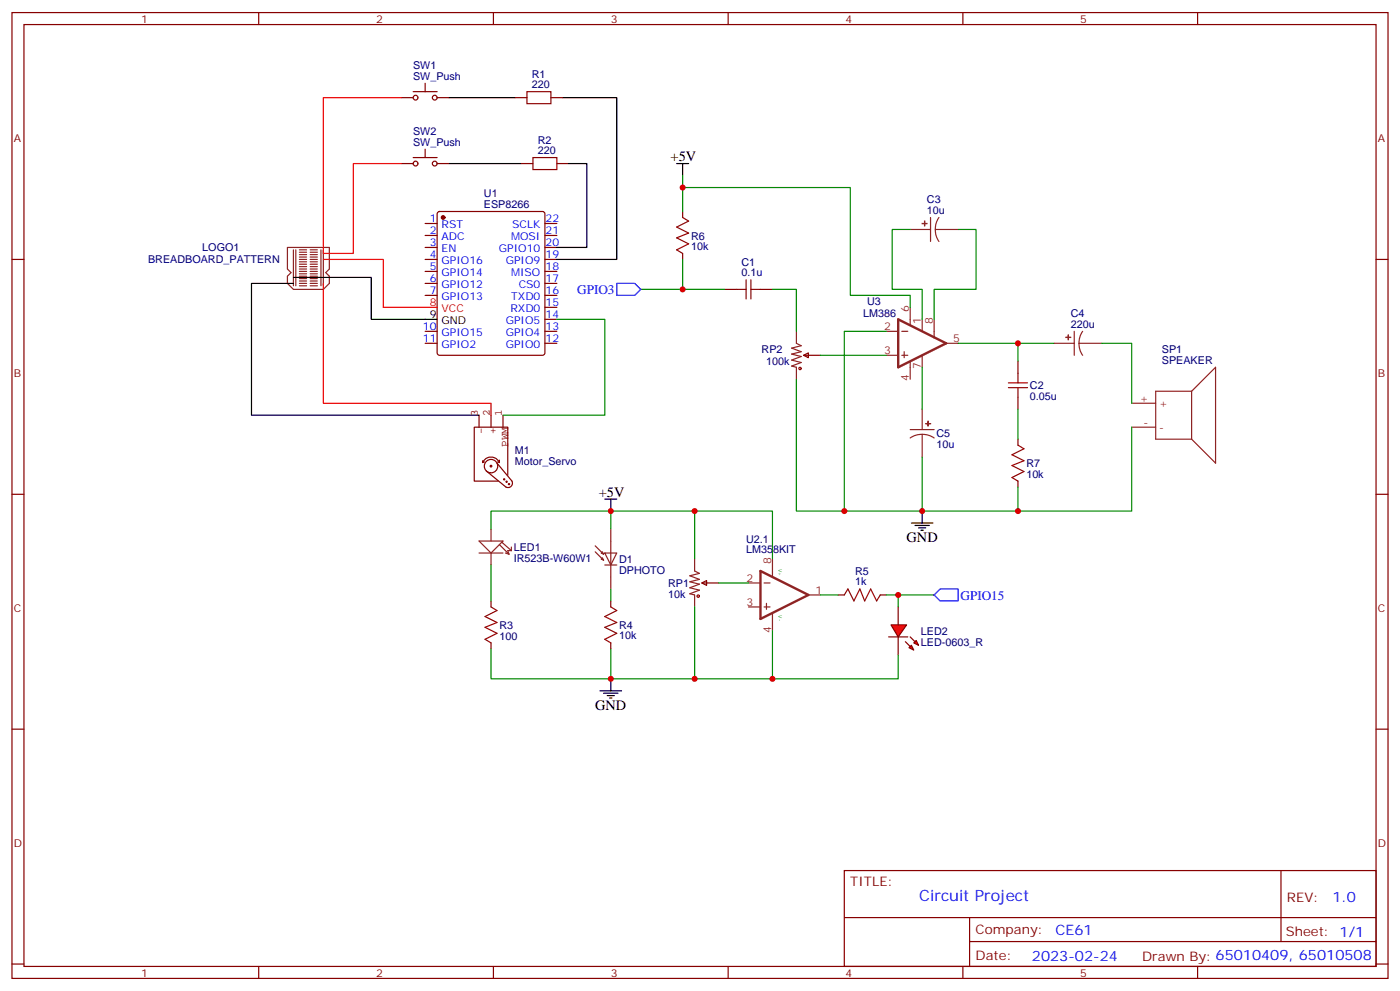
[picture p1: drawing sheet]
<svg xmlns="http://www.w3.org/2000/svg" width="412mm" height="292mm" viewBox="0 0 412 292" stroke-linecap="round" stroke-linejoin="round" font-family="sans-serif">
<g fill="none" stroke="#870000" stroke-width=".35">
<path d="M3.5 3.7h405.4v284.3h-405.4zM7.1 7.2h398.2v277.3h-398.2zM76.2 3.7v3.5M145.3 3.7v3.5M214.5 3.7v3.5M283.6 3.7v3.5M352.8 3.7v3.5M151.7 28.8h3.5M162.3 28.8h3.5M153.5 48.2h3.5M164 48.2h3.6M3.5 76.4h3.6"/>
<path d="M125.2 76.4h3.6M125.2 65.8h3.6M125.2 69.3h3.6M125.2 72.8h3.6M125.2 79.9h3.6M129 62.5l.5-.2h30.3l.5 .2 .2 .5v40.9l-.2 .5-.5 .2h-30.3l-.5-.2-.2-.5v-40.9zM160.5 76.4h3.5M160.5 65.8h3.5M160.5 69.3h3.5M160.5 72.8h3.5M160.5 79.9h3.5M405.3 76.4h3.6"/>
<path d="M125.2 83.4h3.6M125.2 87h3.6M125.2 97.5h3.6M160.5 83.4h3.5M160.5 87h3.5M160.5 97.5h3.5M160.5 94h3.5M160.5 90.5h3.5M125.2 101.1h3.6M160.5 101.1h3.5M3.5 145.5h3.6M405.3 145.5h3.6"/>
<path d="M144.6 176.9v1.8M179.9 176.9v1.8M206.7 171.6l1.4-.7v1.4zM206.7 171.6h5M246.9 175.2h1.8M259.3 175.2h1.8M144.6 189.3v1.7M179.9 189.3v1.7M3.5 214.7h3.6M405.3 214.7h3.6M248.7 256.3h156.6v28.2h-156.6zM377.3 256.3v20.9"/>
<path d="M248.7 270.1h156.5M285.6 277.2h119.6M285.6 270.1v14.2M3.5 283.8h3.6M76.2 284.5v3.5M145.3 284.5v3.5M214.5 284.5v3.5M283.6 284.5v3.5M352.8 284.5v3.5M405.3 283.8h3.6"/>
</g>
<circle cx="130.5" cy="64" r=".53" fill="#870000" stroke="#870000" stroke-width=".35"/>
<path d="M118.2 28.8h-23v45.8h8.9v-26.4h14.1M95.2 76.4h17.7v14.1h15.9M95.2 83.4v35.3h49.4v3.5" fill="none" stroke="#f00" stroke-width=".35"/>
<path d="M132.3 28.8h19.4M165.8 28.8h15.9v47.6h-17.7M132.3 48.2h21.2M167.6 48.2h5.3v24.6h-8.9M86.4 83.4h-12.3v38.8h67M86.4 81.7h23v12.3h19.4" fill="none" stroke="#000" stroke-width=".35"/>
<g fill="none" stroke="#850000" stroke-width=".35">
<path d="M118.2 28.8h3.5M121.7 27h7.1M123.1 28.8a.71 .71 0 0 0-1-.7 .71 .71 0 0 0-.1 1.2 .71 .71 0 0 0 1.1-.4M125.2 24.5v2.5M132.3 28.8h-3.5a.71 .71 0 0 0-1.1-.7 .71 .71 0 0 0-.1 1.2 .71 .71 0 0 0 1.2-.4M118.2 48.2h3.5M121.7 46.4h7.1M123.1 48.2a.71 .71 0 0 0-1-.7 .71 .71 0 0 0-.1 1.2 .71 .71 0 0 0 1.1-.4M125.2 43.9v2.5M132.3 48.2h-3.5a.71 .71 0 0 0-1.1-.7 .71 .71 0 0 0-.1 1.2 .71 .71 0 0 0 1.2-.4M141.1 122.2v3.6M142.2 135.6v.6"/>
<path d="M142.7 136l-.5 .2M144.5 139.2a1.98 1.98 0 0 1-1.5-3 1.98 1.98 0 0 1 3.4 .1 1.98 1.98 0 0 1-1.8 2.9M144.5 137.4l.1-.4 .3 .2-.3 .3M144.6 122.2v3.6M146.4 136.3l4.4 5.3a1.31 1.31 0 0 1-.2 1.6 1.31 1.31 0 0 1-1.5 .2l-5.9-4.8M146.6 136l.5 .2M147.1 136.2a2.68 2.68 0 0 0-2.5-1.7 2.68 2.68 0 0 0-2.4 1.7M147.1 135.5v.7M148.2 122.2v3.6M149.6 139.9v-14.1h-9.9v15.8h7.1M148.4 141.2l.1-.3 .2 .2-.2 .2M149.1 142l.1-.4 .2 .2-.2 .2"/>
<path d="M149.8 142.7l.1-.4 .2 .2-.2 .2"/>
</g>
<g fill="none" stroke="#a10000" stroke-width=".35">
<path d="M155.2 27h7.1v3.5h-7.1zM157 46.4h7v3.5h-7zM144.6 178.7l1.8 1-3.5 1.8 3.5 1.8-3.5 1.4 3.5 1.7-3.5 1.8 1.7 1.1M179.9 178.7l1.8 1-3.5 1.8 3.5 1.8-3.5 1.4 3.5 1.7-3.5 1.8 1.7 1.1M248.7 175.2l1.1-1.8 1.7 3.5 1.8-3.5 1.4 3.5 1.8-3.5 1.7 3.5 1.1-1.7"/>
<circle cx="205.7" cy="175.5" r=".35"/>
</g>
<path d="M164 94h14.2v28.2h-30" fill="none" stroke="#008700" stroke-width=".35"/>
<g fill="none" stroke="#8c2424" stroke-width=".35">
<path d="M84.7 72.8h12.3v6.4l-1 1.1 1 1v2.1l-1.8 1.8h-8.8l-1.7-1.8v-2.1l1-1-1-1.1zM86.4 73.6v10.5M87.1 73.6v10.5M88.2 73.6h2.1M88.2 74.3h2.1M88.2 75h2.1M88.2 75.7h2.1M88.2 76.4h2.1M88.2 77.1h2.1M88.2 77.8h2.1M88.2 78.5h2.1M88.2 79.2h2.1"/>
<path d="M88.2 79.9h2.1M91.4 73.6h2.1M91.4 74.3h2.1M91.4 75h2.1M91.4 75.7h2.1M91.4 76.4h2.1M91.4 77.1h2.1M91.4 77.8h2.1M91.4 78.5h2.1M91.4 79.2h2.1M91.4 79.9h2.1M94.5 73.6v10.5"/>
<path d="M95.2 73.6v10.5M88.2 80.6h2.1M88.2 81.3h2.1M88.2 82h2.1M88.2 82.7h2.1M88.2 83.4h2.1M88.2 84.1h2.1M91.4 80.6h2.1M91.4 81.3h2.1M91.4 82h2.1M91.4 82.7h2.1M91.4 83.4h2.1"/>
<path d="M91.4 84.1h2.1M141.1 159.3h7.1l-3.6 3.5zM144.6 155.8v3.5M147.8 159.6l2.8 2.5M179.9 155.8v17.6M141.1 162.8h7.1M144.6 162.8v3.5M147.1 160.3l2.8 2.9M148.9 162.8l1 .4M150.6 161v1.1M150.6 162.1h-1l.3 1.1M175.3 162.5l2.5 2.4"/>
<path d="M175.3 160.7l2.5 2.5M178.2 162.8h3.5l-1.8 3.5zM178.2 166.3h3.5M204.6 164.6v3.5l1.4 .7-2.8 .7 2.8 1.1-2.8 .7 2.8 .7-2.8 1 2.8 .7-2.8 1.1 1.4 .4v3.5"/>
</g>
<g fill="#8c2424" stroke="#8c2424" stroke-width=".35">
<path d="M177.1 164.6l.3-.4 .4 .7z"/>
<path d="M177.1 162.8l.3-.3 .4 .7z"/>
</g>
<g fill="#f00" stroke="#870000" stroke-width=".35">
<path d="M262.5 184h4.6l-2.5 3.5z"/>
<path d="M261.8 187.5h5.6z"/>
</g>
<g fill="#870000" stroke="#870000" stroke-width=".35">
<path d="M268.1 187.5l1.4 1.4z"/>
<path d="M266.7 188.9l1.4 1.4z"/>
</g>
<g fill="#f00" stroke="#870000" stroke-width=".35">
<path d="M269.2 189.3l.7-.7 .7 1.4z"/>
<path d="M268.5 190l.7 1.4-1.4-.7z"/>
</g>
<path d="M201.1 62.3v1.7M201.1 74.6v1.8M213.4 85.2h3.6M224 85.2h3.5M236.7 104.6l1.4-.7v1.4zM236.7 104.6h5M299.9 106.4v3.5M299.9 116.9v3.6M299.9 129.3v1.8M299.9 141.6v1.8M264.6 178.7v5.3M264.6 187.5v5.3" fill="none" stroke="#870000" stroke-width=".35"/>
<g fill="none" stroke="#008700" stroke-width=".35">
<path d="M201.1 55.2h49.4v31.8h17.6v3.5M201.1 51.7v10.6M201.1 76.4v8.8h12.3M268.1 67.6h-5.3v17.6h8.8v8.8M282.2 67.6h5.3v17.6h-12.3v8.8M188.7 85.2h12.4M227.5 85.2h7.1v12.3M261.1 97.5h-12.4v53M234.6 111.7v38.8h37M241.7 104.6h19.4M271.6 108.1v12.4M282.2 101.1h28.2"/>
<path d="M299.9 101.1v5.3M324.6 101.1h8.8v17.6M271.6 134.6v15.9h28.3M299.9 120.5v8.8M333.4 125.8v24.7h-33.5v-7.1M144.6 155.8v-5.3h35.3v5.3M179.9 150.5h24.7v14.1M204.6 150.5h22.9v14.1M144.6 166.3v10.6M179.9 173.4v3.5M204.6 178.7v21.1M211.7 171.6h8.8"/>
<path d="M241.7 175.2h5.2M261.1 175.2h3.5v3.5M264.6 175.2h10.6M144.6 191v8.8h35.3v-8.8M227.5 185.7v14.1h-47.6M264.6 192.8v7h-37.1"/>
</g>
<g fill="none" stroke="#8c2424" stroke-width=".35">
<path d="M268.1 67.6h6M274.1 64v7.1M275.5 67.6l.3 1.8 .8 1.7M275.5 67.6h6.7M276.6 64l-.8 1.7-.3 1.9M234.6 97.5v3.6l1.4 .7-2.8 .7 2.8 1-2.8 .7 2.8 .8-2.8 1 2.8 .7-2.8 1.1 1.4 .3v3.6M261.1 97.5h3.5M265.6 97.5h1.8M268.1 90.5v5.3M271.6 94v3.5M275.2 94v5.3M316.4 97.5v7.1"/>
<path d="M318.9 97.5l-.8 1.7-.2 1.9M261.1 104.6h3.5M265.6 104.6h1.8M266.3 103.5v1.8M268.1 106.4v5.3M271.6 104.6v3.5M278.7 101.1h3.5M310.4 101.1h6M317.9 101.1l.2 1.8 .8 1.7M317.9 101.1h6.7M333.4 118.7h7M351 115.2h-10.6v14.1h10.6"/>
<path d="M351 115.2v14.1M351 115.2l7.1-7.1v28.2l-7.1-7M268.1 126.5h7.1M271.6 127.9l-1.8 .2-1.7 .8M271.6 127.9l1.9 .2 1.7 .8M271.6 120.5v6M271.6 127.9v6.7M333.4 125.8h7M220.5 178.7h3.5M220.5 171.6h3.5M225.1 178.7h1.7M225.1 171.6h1.7"/>
<path d="M225.8 177.6v1.8M227.5 164.6v5.3M238.1 175.2h3.6M227.5 180.4v5.3"/>
</g>
<path d="M264.6 94l14.1 7.1-14.1 7zM224 168.1l14.1 7.1-14.1 7z" fill="none" stroke="#8c2424" stroke-width=".71"/>
<g fill="none" stroke="#000" stroke-width=".35">
<path d="M199.3 48.2h3.5M201.1 48.2v3.5M178.2 146.9h3.5M179.9 146.9v3.6M268.5 154h6.3M269.5 154.7h4.3M270.6 155.4h2.1M271.3 156.1h.7M271.6 150.5v3.5M179.9 199.8v3.6M176.7 203.4h6.4M177.8 204.1h4.2"/>
<path d="M178.9 204.8h2.1M179.6 205.5h.7"/>
</g>
<g fill="none" stroke="#a10000" stroke-width=".35">
<path d="M201.1 64l1.7 1.1-3.5 1.8 3.5 1.7-3.5 1.4 3.5 1.8-3.5 1.8 1.8 1M217 85.2h2.8M219.8 82.4v5.6M221.2 85.2h2.8M221.2 82.4v5.6M297 114.1h5.7M297 112.7h5.7M299.9 109.9v2.8M299.9 114.1v2.8M299.9 131.1l1.7 1-3.5 1.8 3.5 1.7-3.5 1.5 3.5 1.7-3.5 1.8 1.8 1"/>
<circle cx="235.7" cy="108.5" r=".35"/>
</g>
<g fill="#8c2424" stroke="#8c2424" stroke-width=".35">
<path d="M272.3 65.1l.1 1.4z"/>
<path d="M271.6 65.8h1.4z"/>
<path d="M314.7 98.6v1.4z"/>
<path d="M314 99.3h1.4z"/>
<path d="M272.7 124.7h1.4z"/>
<path d="M273.4 124v1.4z"/>
</g>
<path d="M181.7 83.4h5.3l1.7 1.8-1.7 1.8h-5.3zM275.2 175.2l1.7-1.8h5.3v3.5h-5.3z" fill="none" stroke="#00f" stroke-width=".35"/>
<g fill="#c00">
<circle cx="264.6" cy="175.2" r=".88"/>
<circle cx="179.9" cy="199.8" r=".88"/>
<circle cx="227.5" cy="199.8" r=".88"/>
<circle cx="179.9" cy="150.5" r=".88"/>
<circle cx="204.6" cy="199.8" r=".88"/>
<circle cx="204.6" cy="150.5" r=".88"/>
<circle cx="299.9" cy="101.1" r=".88"/>
<circle cx="201.1" cy="55.2" r=".88"/>
<circle cx="299.9" cy="150.5" r=".88"/>
<circle cx="271.6" cy="150.5" r=".88"/>
<circle cx="248.7" cy="150.5" r=".88"/>
<circle cx="201.1" cy="85.2" r=".88"/>
</g>
<text font-size="4.6" fill="#00f" x="270.8" y="265.3">Circuit Project</text>
<g font-size="4.2">
<text x="197.6" y="47.4">+5V</text>
<text x="176.4" y="146.2">+5V</text>
<text x="267.1" y="159.6">GND</text>
<text x="175.3" y="209">GND</text>
</g>
<g font-size="4.2" fill="#00f">
<text x="392.5" y="265.6">1.0</text>
<text x="310.9" y="275.1">CE61</text>
<text x="304" y="282.9">2023-02-24</text>
</g>
<g font-size="3.9" fill="#00f">
<text x="170" y="86.5">GPIO3</text>
<text x="282.9" y="176.5">GPIO15</text>
</g>
<g font-size="3.9" fill="#800">
<text x="250.5" y="260.9">TITLE:</text>
<text x="379.1" y="265.6">REV:</text>
<text x="287.4" y="275.1">Company:</text>
<text x="378.7" y="275.7">Sheet: 1/1</text>
<text x="287.4" y="282.8">Date:</text>
<text x="336.4" y="282.8">Drawn By: 65010409, 65010508</text>
</g>
<g font-size="3.2" fill="#800">
<text x="41.6" y="6.7">1</text>
<text x="110.8" y="6.7">2</text>
<text x="179.9" y="6.7">3</text>
<text x="249.1" y="6.7">4</text>
<text x="318.2" y="6.7">5</text>
<text x="4.1" y="41.8">A</text>
<text x="405.9" y="41.8">A</text>
<text x="4.1" y="110.9">B</text>
<text x="405.9" y="110.9">B</text>
<text x="4.1" y="180.1">C</text>
<text x="405.9" y="180.1">C</text>
<text x="4.1" y="249.2">D</text>
<text x="405.9" y="249.2">D</text>
<text x="41.6" y="287.5">1</text>
<text x="110.8" y="287.5">2</text>
<text x="179.9" y="287.5">3</text>
<text x="249.1" y="287.5">4</text>
<text x="318.2" y="287.5">5</text>
</g>
<g font-size="3.2" fill="#000080">
<text x="121.7" y="23.5">SW_Push</text>
<text x="121.7" y="20.3">SW1</text>
<text x="156.7" y="22.9">R1</text>
<text x="156.7" y="25.9">220</text>
<text x="121.7" y="39.7">SW2</text>
<text x="121.7" y="42.9">SW_Push</text>
<text x="158.4" y="45.3">220</text>
<text x="158.4" y="42.3">R2</text>
<text x="142.5" y="58">U1</text>
<text x="273.1" y="59.9">C3</text>
<text x="142.5" y="61.2">ESP8266</text>
<text x="273.1" y="63">10u</text>
<text x="203.6" y="70.5">R6</text>
<text x="43.6" y="77.5">BREADBOARD_PATTERN</text>
<text x="59.6" y="74">LOGO1</text>
<text x="203.6" y="73.6">10k</text>
<text x="218.4" y="81.3">0.1u</text>
<text x="218.4" y="78.2">C1</text>
<text x="255.4" y="89.9">U3</text>
<text x="254.3" y="93.5">LM386</text>
<text x="315.4" y="93.4">C4</text>
<text x="315.4" y="96.5">220u</text>
<text x="224.3" y="104">RP2</text>
<text x="225.7" y="107.6">100k</text>
<text x="342.3" y="107.1">SPEAKER</text>
<text x="342.3" y="104">SP1</text>
<text x="303.4" y="117.7">0.05u</text>
<text x="303.4" y="114.6">C2</text>
<text x="275.9" y="131.8">10u</text>
<text x="275.9" y="128.7">C5</text>
<text x="151.7" y="136.8">Motor_Servo</text>
<text x="151.7" y="133.7">M1</text>
<text x="302.3" y="137.6">R7</text>
<text x="302.3" y="140.6">10k</text>
<text x="219.8" y="159.7">U2.1</text>
<text x="151.3" y="165.4">IR523B-W60W1</text>
<text x="151.3" y="162.2">LED1</text>
<text x="182.4" y="165.8">D1</text>
<text x="219.8" y="162.8">LM358KIT</text>
<text x="182.4" y="168.9">DPHOTO</text>
<text x="196.8" y="172.8">RP1</text>
<text x="251.9" y="172.3">1k</text>
<text x="251.9" y="169.3">R5</text>
<text x="196.8" y="175.9">10k</text>
<text x="147.1" y="185.2">R3</text>
<text x="182.4" y="185.2">R4</text>
<text x="147.1" y="188.3">100</text>
<text x="182.4" y="188.3">10k</text>
<text x="271.3" y="190">LED-0603_R</text>
<text x="271.3" y="187">LED2</text>
</g>
<g font-size="3.2" fill="#00f">
<text x="126.6" y="65.4">1</text>
<text x="160.7" y="65.4">22</text>
<text x="126.6" y="69">2</text>
<text x="130.1" y="67.2">RST</text>
<text x="130.1" y="70.7">ADC</text>
<text x="150.5" y="70.7">MOSI</text>
<text x="150.9" y="67.2">SCLK</text>
<text x="160.7" y="69">21</text>
<text x="126.6" y="72.5">3</text>
<text x="126.6" y="76">4</text>
<text x="130.1" y="74.3">EN</text>
<text x="130.1" y="77.8">GPIO16</text>
<text x="147" y="74.3">GPIO10</text>
<text x="149" y="77.8">GPIO9</text>
<text x="160.7" y="76">19</text>
<text x="160.7" y="72.5">20</text>
<text x="126.6" y="79.6">5</text>
<text x="126.6" y="83.1">6</text>
<text x="130.1" y="81.3">GPIO14</text>
<text x="150.5" y="81.3">MISO</text>
<text x="160.7" y="83.1">17</text>
<text x="160.7" y="79.6">18</text>
<text x="126.6" y="86.6">7</text>
<text x="130.1" y="84.8">GPIO12</text>
<text x="130.1" y="88.4">GPIO13</text>
<text x="150.6" y="88.4">TXD0</text>
<text x="152.8" y="84.8">CS0</text>
<text x="160.7" y="86.6">16</text>
<text x="149" y="95.4">GPIO5</text>
<text x="150.4" y="91.9">RXD0</text>
<text x="160.7" y="93.7">14</text>
<text x="160.7" y="90.1">15</text>
<text x="124.6" y="97.2">10</text>
<text x="124.6" y="100.7">11</text>
<text x="130.1" y="99">GPIO15</text>
<text x="149" y="99">GPIO4</text>
<text x="160.7" y="100.7">12</text>
<text x="160.7" y="97.2">13</text>
<text x="130.1" y="102.5">GPIO2</text>
<text x="149" y="102.5">GPIO0</text>
</g>
<g font-size="3.2" fill="#f00">
<text x="126.6" y="90.1">8</text>
<text x="130.1" y="91.9">VCC</text>
</g>
<g font-size="3.2">
<text x="126.6" y="93.7">9</text>
<text x="130.1" y="95.4">GND</text>
</g>
<g font-size="3.2" fill="#8d2323">
<text x="267.8" y="91.9" transform="rotate(-90 267.8 91.9)">6</text>
<text x="271.3" y="95.4" transform="rotate(-90 271.3 95.4)">1</text>
<text x="274.8" y="95.4" transform="rotate(-90 274.8 95.4)">8</text>
<text x="260.4" y="97.2">2</text>
<text x="280.8" y="100.7">5</text>
<text x="260.4" y="104.2">3</text>
<text x="267.8" y="112.3" transform="rotate(-90 267.8 112.3)">4</text>
<text x="271.3" y="108.7" transform="rotate(-90 271.3 108.7)">7</text>
<text x="335.7" y="118.4">+</text>
<text x="341.5" y="119.8">+</text>
<text x="336.9" y="125.4">-</text>
<text x="341.5" y="126.8">-</text>
<text x="227.2" y="166" transform="rotate(-90 227.2 166)">8</text>
<text x="219.9" y="171.3">2</text>
<text x="219.9" y="178.3">3</text>
<text x="240.2" y="174.8">1</text>
<text x="227.2" y="186.3" transform="rotate(-90 227.2 186.3)">4</text>
</g>
<g font-size="3.2" fill="#840000">
<text x="140.8" y="122.6" transform="rotate(-90 140.8 122.6)">3</text>
<text x="144.3" y="122.6" transform="rotate(-90 144.3 122.6)">2</text>
<text x="147.8" y="122.6" transform="rotate(-90 147.8 122.6)">1</text>
<text x="142.6" y="127.7" transform="rotate(-90 142.6 127.7)">-</text>
<text x="146.1" y="127.7" transform="rotate(-90 146.1 127.7)">+</text>
<text x="149.7" y="131.5" transform="rotate(-90 149.7 131.5)">PWM</text>
</g>
<g font-size="1.4" fill="#238d23">
<text x="229.3" y="167.4" transform="rotate(90 229.3 167.4)">V+</text>
<text x="229.3" y="181.2" transform="rotate(90 229.3 181.2)">V-</text>
</g>
</svg>
